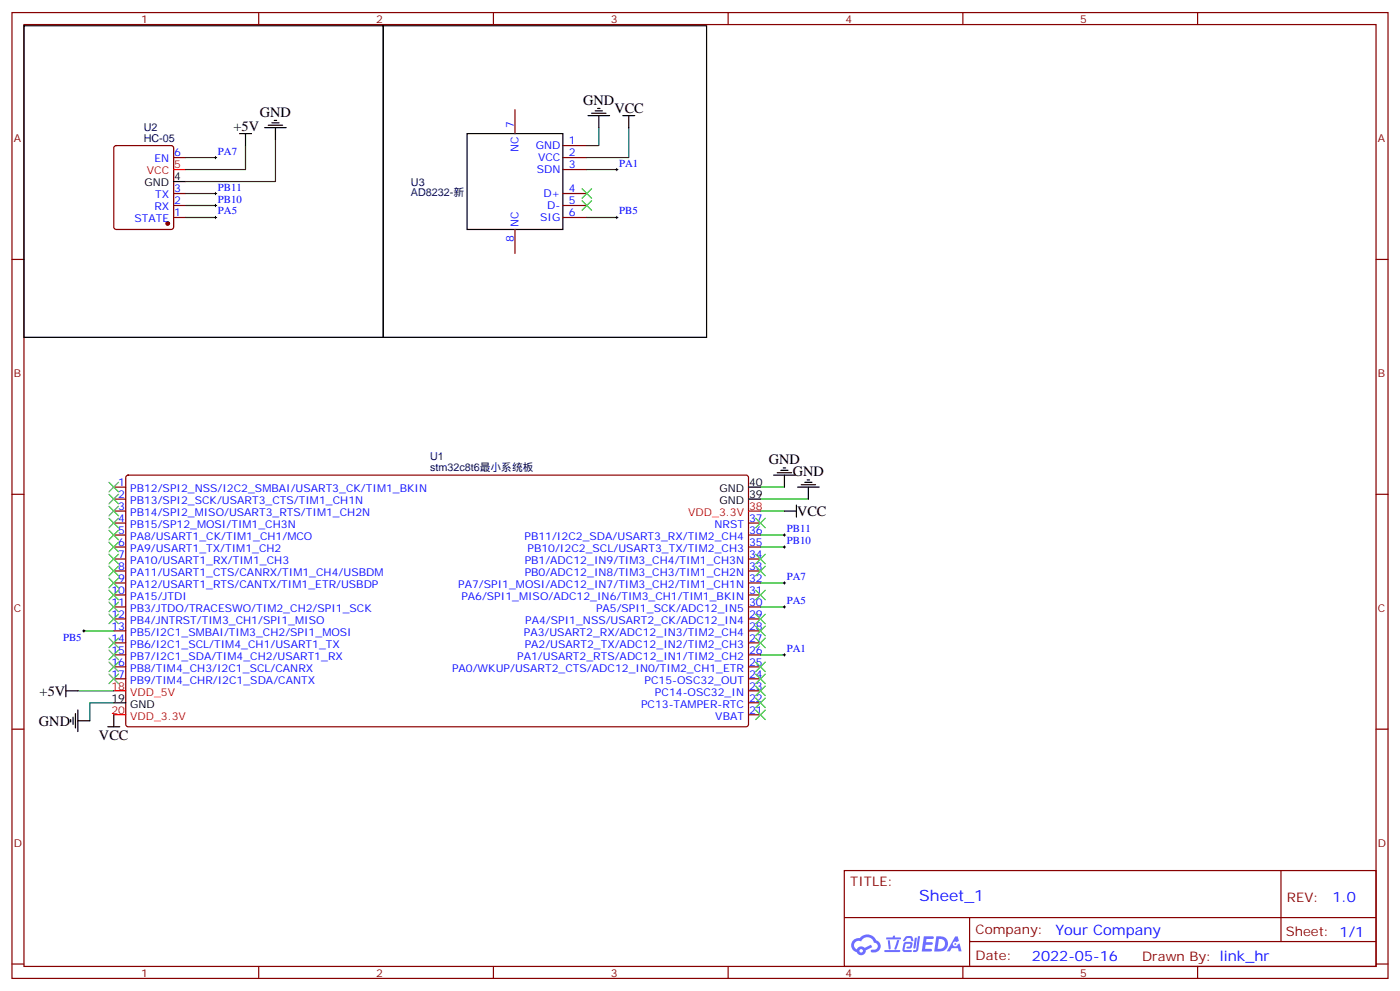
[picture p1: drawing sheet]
<svg xmlns="http://www.w3.org/2000/svg" width="412mm" height="292mm" viewBox="0 0 412 292" stroke-linecap="round" stroke-linejoin="round" font-family="sans-serif">
<g fill="none" stroke="#870000" stroke-width=".35">
<path d="M3.5 3.7h405.4v284.3h-405.4zM7.1 7.2h398.2v277.3h-398.2zM76.2 3.7v3.5M145.3 3.7v3.5M214.5 3.7v3.5M283.6 3.7v3.5M352.8 3.7v3.5M3.5 76.4h3.6M405.3 76.4h3.6M3.5 145.5h3.6M405.3 145.5h3.6M3.5 214.7h3.6"/>
<path d="M405.3 214.7h3.6M248.7 256.3h156.6v28.2h-156.6zM377.3 256.3v20.9M248.7 270.1h156.5M285.6 277.2h119.6M285.6 270.1v14.2M3.5 283.8h3.6M76.2 284.5v3.5M145.3 284.5v3.5M214.5 284.5v3.5M283.6 284.5v3.5M352.8 284.5v3.5"/>
<path d="M405.3 283.8h3.6"/>
</g>
<g fill="#5487ff">
<path d="M272.1 275.6h2.6l.3 .2-.1 .6h-2l-.1 1h1.6l.4 .4-.4 .3h-1.7l-.2 1.2 1.8 .1 .3 .3-.2 .4h-2.9z"/>
<path d="M281.4 275.7h.7l.4 1.3-.7 .3a.74 .74 0 0 0-1.1 .3 .74 .74 0 0 0 .5 1.1 .74 .74 0 0 0 .9-.7l.5-.3 .7 2.4h-.9l-.2-1h-1.9l-.5 1h-.9z"/>
<path d="M269.5 276.1h.6l-.4 2.9a.31 .31 0 0 1-.3 .3 .31 .31 0 0 1-.3-.3z"/>
<path d="M270.4 275.6h.6l-.5 4a.89 .89 0 0 1-.7 .7 .89 .89 0 0 1-.9-.3l1-.5z"/>
<path d="M266.8 275.8l.6-.2 1.2 .1 .5 1.3-.6 .1-.4-.9-1 .1a.95 .95 0 0 1-1 .8l-.1-.2z"/>
<path d="M266.4 277.5l1.8-.2a1.04 1.04 0 0 1 .6 1.1 1.04 1.04 0 0 1-.8 .9h-.7a.29 .29 0 0 1-.3-.4 .29 .29 0 0 1 .3-.2h.7l.2-.8h-1.4l-.4 1.7 1.9 .1a.29 .29 0 0 1 .3 .3 .29 .29 0 0 1-.3 .3h-2l-.4-.3 .2-2.1z"/>
<path d="M260.5 279.7h4.4a.3 .3 0 0 1 .3 .3 .3 .3 0 0 1-.3 .3h-4.3z"/>
<path d="M264.3 276.8h.6l-.5 1.6a1.02 1.02 0 0 1-.7 1.2l-.2-.3z"/>
<path d="M261.5 276.8h.6l.3 2.4-.3 .3-.3-.2z"/>
<path d="M261.1 276h1.9l.2-.5h.5l-.1 .5h1.5a.29 .29 0 0 1 .3 .3 .29 .29 0 0 1-.3 .3h-3.9z"/>
<path d="M275.8 275.6l-.6 4.5h1.4a2.27 2.27 0 0 0 2.7-2.3 2.27 2.27 0 0 0-2.7-2.2zM276.6 276.4a1.5 1.5 0 0 1 1.8 1.6 1.5 1.5 0 0 1-1.9 1.3h-.3z"/>
<path d="M251.4 276.8a2.09 2.09 0 0 0 1 3.5 1.37 1.37 0 0 0 1.5 .9 1.37 1.37 0 0 0 1.1-1.4l2-1-.5-.7-1.8 1a1.4 1.4 0 0 0-2.3 .4 1.32 1.32 0 0 1-.6-1.9 1.32 1.32 0 0 1 1.9-.4 2.02 2.02 0 0 1 2-1.3 2.02 2.02 0 0 1 1.8 1.6 1.09 1.09 0 0 1 1.1 1.4 1.09 1.09 0 0 1-1.6 .7 .41 .41 0 0 0-.5 .3 .41 .41 0 0 0 .4 .5 1.89 1.89 0 0 0 2.4-1.2 1.89 1.89 0 0 0-1.2-2.4 2.98 2.98 0 0 0-5-.6l-1 .1zM253.2 279.9a.52 .52 0 0 1 1 0 .52 .52 0 0 1-1 0z"/>
<circle cx="281.4" cy="277.9" r=".28"/>
</g>
<g fill="none" stroke="#870000" stroke-width=".35">
<path d="M151.7 32.3v7M33.7 43.1l.5-.2h16.2l.5 .2 .3 .5v23.3l-.3 .5-.5 .2h-16.2l-.5-.3-.2-.4v-23.3zM51.2 57h3.5M51.2 46.4h3.5M165.8 57h7.1M165.8 46.4h7.1M165.8 42.9h7.1M165.8 49.9h7.1M51.2 64h3.5M51.2 60.5h3.5M151.7 67.6v7M165.8 64h7.1"/>
<path d="M165.8 60.5h7.1M33.5 154h3.5M33.5 157.5h3.5M33.5 143.4h3.5M33.5 146.9h3.5M33.5 150.5h3.5M37.3 140.1l.4-.2h182.4l.4 .7-.1 72.9-.6 .5-182.3-.1-.5-.6v-72.7zM220.5 154h3.5M220.5 157.5h3.5M33.5 178.7h3.5M33.5 175.2h3.5M33.5 171.6h3.5"/>
<path d="M33.5 168.1h3.5M33.5 164.6h3.5M33.5 161h3.5M220.5 178.7h3.5M220.5 175.2h3.5M220.5 171.6h3.5M220.5 168.1h3.5M220.5 164.6h3.5M220.5 161h3.5M33.5 199.8h3.5M33.5 196.3h3.5M33.5 192.8h3.5"/>
<path d="M33.5 189.3h3.5M33.5 185.7h3.5M33.5 182.2h3.5M220.5 199.8h3.5M220.5 196.3h3.5M220.5 192.8h3.5M220.5 189.3h3.5M220.5 185.7h3.5M220.5 182.2h3.5M220.5 210.4h3.5M220.5 206.9h3.5M220.5 203.4h3.5"/>
</g>
<g fill="none" stroke="#000" stroke-width=".35">
<path d="M7.1 7.6h105.8v91.7h-105.8zM112.9 7.6h95.2v91.7h-95.2zM70.6 39.3h3.5M72.3 39.3v3.6M78 37.6h6.3M79 36.9h4.3M80.1 36.2h2.1M80.8 35.5h.7M81.1 37.6v3.5M137.6 39.3h28.2v28.3h-28.2zM173.2 34h6.4M174.3 33.3h4.2"/>
<path d="M175.3 32.6h2.1M176 31.9h.7M176.4 34v3.6M183.4 34h3.6M185.2 34v3.6M51.2 53.4h3.5M227.9 139.9h6.3M229 139.2h4.2M230 138.5h2.1M230.7 137.8h.7M231.1 139.9v3.5M220.5 143.4h3.5"/>
<path d="M220.5 146.9h3.5M231.1 150.5h3.5M234.6 148.7v3.5M234.9 143.4h6.4M236 142.7h4.2M237.1 142h2.1M237.8 141.3h.7M238.1 143.4v3.5M19.4 203.4h3.5M19.4 201.6v3.5M20.8 211.8v.7M21.5 211.1v2.2"/>
<path d="M22.2 210.1v4.2M22.9 212.2h3.6M22.9 209v6.4M31.7 214h3.6M33.5 206.9h3.5M33.5 210.4v3.6"/>
</g>
<path d="M51.2 49.9h3.5M220.5 150.5h3.5M33.5 210.4h3.5M33.5 203.4h3.5" fill="none" stroke="#f00" stroke-width=".35"/>
<circle cx="49.4" cy="65.8" r=".53" fill="#870000" stroke="#870000" stroke-width=".35"/>
<g fill="none" stroke="#008700" stroke-width=".35">
<path d="M176.4 37.6v5.3h-3.5M185.2 37.6v8.8h-12.3M54.7 46.4h8.8M54.7 57h8.8M72.3 42.9v7h-17.6M81.1 41.1v12.3h-26.4M172.9 49.9h8.8M54.7 60.5h8.8M54.7 64h8.8M172.9 64h8.8M224 143.4h7.1M224 146.9h14.1"/>
<path d="M224 150.5h7.1M224 157.5h7.1M224 161h7.1M224 178.7h7.1M224 171.6h7.1M24.7 185.7h8.8M224 192.8h7.1M22.9 203.4h10.6M33.5 206.9h-7v5.3"/>
</g>
<g fill="none" stroke="#3c3" stroke-width=".35">
<path d="M171.4 55.6l2.9 2.8M171.4 59.1l2.9 2.8M174.3 55.6l-2.9 2.8M174.3 59.1l-2.9 2.8M32.1 142l2.8 2.8M32.1 145.5l2.8 2.8M32.1 149l2.8 2.9M32.1 152.6l2.8 2.8M32.1 156.1l2.8 2.8M32.1 159.6l2.8 2.9M34.9 142l-2.8 2.8M34.9 145.5l-2.8 2.8"/>
<path d="M34.9 149l-2.8 2.9M34.9 152.6l-2.8 2.8M34.9 156.1l-2.8 2.8M34.9 159.6l-2.8 2.9M222.6 152.6l2.8 2.8M225.4 152.6l-2.8 2.8M32.1 163.2l2.8 2.8M32.1 173.7l2.8 2.9M32.1 166.7l2.8 2.8M32.1 170.2l2.8 2.8M32.1 177.3l2.8 2.8M34.9 163.2l-2.8 2.8"/>
<path d="M34.9 173.7l-2.8 2.9M34.9 166.7l-2.8 2.8M34.9 170.2l-2.8 2.8M34.9 177.3l-2.8 2.8M222.6 163.2l2.8 2.8M222.6 166.7l2.8 2.8M222.6 173.7l2.8 2.9M225.4 163.2l-2.8 2.8M225.4 166.7l-2.8 2.8M225.4 173.7l-2.8 2.9M32.1 180.8l2.8 2.8M32.1 187.9l2.8 2.8"/>
<path d="M32.1 191.4l2.8 2.8M32.1 194.9l2.8 2.8M32.1 198.4l2.8 2.9M34.9 194.9l-2.8 2.8M34.9 180.8l-2.8 2.8M34.9 187.9l-2.8 2.8M34.9 191.4l-2.8 2.8M34.9 198.4l-2.8 2.9M222.6 180.8l2.8 2.8M222.6 184.3l2.8 2.8M222.6 187.9l2.8 2.8M222.6 194.9l2.8 2.8"/>
<path d="M222.6 198.4l2.8 2.9M225.4 180.8l-2.8 2.8M225.4 184.3l-2.8 2.8M225.4 187.9l-2.8 2.8M225.4 194.9l-2.8 2.8M225.4 198.4l-2.8 2.9M222.6 202l2.8 2.8M222.6 205.5l2.8 2.8M222.6 209l2.8 2.8M225.4 202l-2.8 2.8M225.4 205.5l-2.8 2.8M225.4 209l-2.8 2.8"/>
</g>
<g fill="none" stroke="#000" stroke-width=".29">
<path d="M63.1 57h.8M63.1 46.4h.8M63.5 46v.7M63.5 56.6v.7M181.3 49.9h.7M181.7 49.6v.7M63.1 64h.8M63.1 60.5h.8M63.5 60.1v.8M63.5 63.7v.7M181.3 64h.7M181.7 63.7v.7"/>
<path d="M230.7 157.5h.7M231.1 157.2v.7M230.7 161h.7M230.7 171.6h.7M230.7 178.7h.7M231.1 160.7v.7M231.1 171.3v.7M231.1 178.3v.7M24.3 185.7h.7M24.7 185.4v.7M230.7 192.8h.7M231.1 192.4v.7"/>
</g>
<text font-size="4.6" fill="#00f" x="270.8" y="265.3">Sheet_1</text>
<g font-size="4.2">
<text x="76.6" y="34.4">GND</text>
<text x="171.8" y="30.8">GND</text>
<text x="181" y="33.3">VCC</text>
<text x="68.8" y="38.6">+5V</text>
<text x="226.5" y="136.7">GND</text>
<text x="233.5" y="140.2">GND</text>
<text x="234.8" y="151.9">VCC</text>
<text x="11.7" y="204.8">+5V</text>
<text x="11.5" y="213.6">GND</text>
<text x="29.2" y="217.9">VCC</text>
</g>
<g font-size="4.2" fill="#00f">
<text x="392.5" y="265.6">1.0</text>
<text x="310.9" y="275.1">Your Company</text>
<text x="304" y="282.9">2022-05-16</text>
</g>
<g font-size="3.9" fill="#800">
<text x="250.5" y="260.9">TITLE:</text>
<text x="379.1" y="265.6">REV:</text>
<text x="287.4" y="275.1">Company:</text>
<text x="378.7" y="275.7">Sheet: 1/1</text>
<text x="287.4" y="282.8">Date:</text>
<text x="336.4" y="282.8">Drawn By: link_hr</text>
</g>
<g font-size="3.2" fill="#800">
<text x="41.6" y="6.7">1</text>
<text x="110.8" y="6.7">2</text>
<text x="179.9" y="6.7">3</text>
<text x="249.1" y="6.7">4</text>
<text x="318.2" y="6.7">5</text>
<text x="4.1" y="41.8">A</text>
<text x="405.9" y="41.8">A</text>
<text x="4.1" y="110.9">B</text>
<text x="405.9" y="110.9">B</text>
<text x="4.1" y="180.1">C</text>
<text x="405.9" y="180.1">C</text>
<text x="4.1" y="249.2">D</text>
<text x="405.9" y="249.2">D</text>
<text x="41.6" y="287.5">1</text>
<text x="110.8" y="287.5">2</text>
<text x="179.9" y="287.5">3</text>
<text x="249.1" y="287.5">4</text>
<text x="318.2" y="287.5">5</text>
</g>
<g font-size="3.2" fill="#000080">
<text x="42.3" y="41.8">HC-05</text>
<text x="42.3" y="38.6">U2</text>
<text x="121.1" y="57.8">AD8232-新</text>
<text x="121.1" y="54.6">U3</text>
<text x="126.7" y="135.5">U1</text>
<text x="126.7" y="138.6">stm32c8t6最小系统板</text>
</g>
<g font-size="3.2" fill="#00f">
<text x="151.3" y="37.6" transform="rotate(-90 151.3 37.6)">7</text>
<text x="45.5" y="47.8">EN</text>
<text x="51.3" y="46">6</text>
<text x="64.2" y="45.5">PA7</text>
<text x="152.8" y="44.6" transform="rotate(-90 152.8 44.6)">NC</text>
<text x="157.8" y="43.9">GND</text>
<text x="158.5" y="47.4">VCC</text>
<text x="167.6" y="42.5">1</text>
<text x="167.6" y="46">2</text>
<text x="158.1" y="51">SDN</text>
<text x="167.6" y="49.6">3</text>
<text x="182.4" y="49">PA1</text>
<text x="45.7" y="58.4">TX</text>
<text x="51.3" y="56.6">3</text>
<text x="64.2" y="59.6">PB10</text>
<text x="64.2" y="56.1">PB11</text>
<text x="160.1" y="58">D+</text>
<text x="167.6" y="56.6">4</text>
<text x="39.6" y="65.4">STATE</text>
<text x="45.5" y="61.9">RX</text>
<text x="51.3" y="63.7">1</text>
<text x="51.3" y="60.1">2</text>
<text x="64.2" y="63.1">PA5</text>
<text x="159.1" y="65.1">SIG</text>
<text x="161.2" y="61.6">D-</text>
<text x="167.6" y="60.1">5</text>
<text x="167.6" y="63.7">6</text>
<text x="182.4" y="63.1">PB5</text>
<text x="151.3" y="71.3" transform="rotate(-90 151.3 71.3)">8</text>
<text x="152.8" y="66.9" transform="rotate(-90 152.8 66.9)">NC</text>
<text x="34.8" y="143.1">1</text>
<text x="34.8" y="146.6">2</text>
<text x="38.3" y="144.8">PB12/SPI2_NSS/I2C2_SMBAI/USART3_CK/TIM1_BKIN</text>
<text x="38.3" y="148.3">PB13/SPI2_SCK/USART3_CTS/TIM1_CH1N</text>
<text x="34.8" y="150.1">3</text>
<text x="34.8" y="153.6">4</text>
<text x="38.3" y="151.9">PB14/SPI2_MISO/USART3_RTS/TIM1_CH2N</text>
<text x="38.3" y="155.4">PB15/SP12_MOSI/TIM1_CH3N</text>
<text x="210.5" y="155.4">NRST</text>
<text x="220.7" y="153.6">37</text>
<text x="34.8" y="157.2">5</text>
<text x="34.8" y="160.7">6</text>
<text x="38.3" y="158.9">PA8/USART1_CK/TIM1_CH1/MCO</text>
<text x="154.5" y="158.9">PB11/I2C2_SDA/USART3_RX/TIM2_CH4</text>
<text x="220.7" y="160.7">35</text>
<text x="220.7" y="157.2">36</text>
<text x="231.8" y="156.6">PB11</text>
<text x="231.8" y="160.2">PB10</text>
<text x="34.8" y="164.2">7</text>
<text x="34.8" y="167.7">8</text>
<text x="38.3" y="162.5">PA9/USART1_TX/TIM1_CH2</text>
<text x="38.3" y="166">PA10/USART1_RX/TIM1_CH3</text>
<text x="154.6" y="166">PB1/ADC12_IN9/TIM3_CH4/TIM1_CH3N</text>
<text x="155.4" y="162.5">PB10/I2C2_SCL/USART3_TX/TIM2_CH3</text>
<text x="220.7" y="167.7">33</text>
<text x="220.7" y="164.2">34</text>
<text x="34.8" y="171.3">9</text>
<text x="38.3" y="169.5">PA11/USART1_CTS/CANRX/TIM1_CH4/USBDM</text>
<text x="38.3" y="173">PA12/USART1_RTS/CANTX/TIM1_ETR/USBDP</text>
<text x="135" y="173">PA7/SPI1_MOSI/ADC12_IN7/TIM3_CH2/TIM1_CH1N</text>
<text x="154.6" y="169.5">PB0/ADC12_IN8/TIM3_CH3/TIM1_CH2N</text>
<text x="220.7" y="171.3">32</text>
<text x="231.8" y="170.7">PA7</text>
<text x="32.8" y="174.8">10</text>
<text x="32.8" y="178.3">11</text>
<text x="38.3" y="176.6">PA15/JTDI</text>
<text x="135.9" y="176.6">PA6/SPI1_MISO/ADC12_IN6/TIM3_CH1/TIM1_BKIN</text>
<text x="220.7" y="178.3">30</text>
<text x="220.7" y="174.8">31</text>
<text x="231.8" y="177.8">PA5</text>
<text x="32.8" y="181.9">12</text>
<text x="32.8" y="185.4">13</text>
<text x="38.3" y="180.1">PB3/JTDO/TRACESWO/TIM2_CH2/SPI1_SCK</text>
<text x="38.3" y="183.6">PB4/JNTRST/TIM3_CH1/SPI1_MISO</text>
<text x="154.7" y="183.6">PA4/SPI1_NSS/USART2_CK/ADC12_IN4</text>
<text x="175.6" y="180.1">PA5/SPI1_SCK/ADC12_IN5</text>
<text x="220.7" y="185.4">28</text>
<text x="220.7" y="181.9">29</text>
<text x="18.6" y="188.8">PB5</text>
<text x="32.8" y="188.9">14</text>
<text x="38.3" y="187.1">PB5/I2C1_SMBAI/TIM3_CH2/SPI1_MOSI</text>
<text x="38.3" y="190.7">PB6/I2C1_SCL/TIM4_CH1/USART1_TX</text>
<text x="154.3" y="187.1">PA3/USART2_RX/ADC12_IN3/TIM2_CH4</text>
<text x="154.6" y="190.7">PA2/USART2_TX/ADC12_IN2/TIM2_CH3</text>
<text x="220.7" y="188.9">27</text>
<text x="231.8" y="191.9">PA1</text>
<text x="32.8" y="192.4">15</text>
<text x="32.8" y="196">16</text>
<text x="38.3" y="194.2">PB7/I2C1_SDA/TIM4_CH2/USART1_RX</text>
<text x="38.3" y="197.7">PB8/TIM4_CH3/I2C1_SCL/CANRX</text>
<text x="133.2" y="197.7">PA0/WKUP/USART2_CTS/ADC12_IN0/TIM2_CH1_ETR</text>
<text x="152.4" y="194.2">PA1/USART2_RTS/ADC12_IN1/TIM2_CH2</text>
<text x="220.7" y="196">25</text>
<text x="220.7" y="192.4">26</text>
<text x="32.8" y="199.5">17</text>
<text x="38.3" y="201.3">PB9/TIM4_CHR/I2C1_SDA/CANTX</text>
<text x="189.9" y="201.3">PC15-OSC32_OUT</text>
<text x="220.7" y="203">23</text>
<text x="220.7" y="199.5">24</text>
<text x="188.8" y="208.3">PC13-TAMPER-RTC</text>
<text x="192.9" y="204.8">PC14-OSC32_IN</text>
<text x="220.7" y="206.6">22</text>
<text x="210.7" y="211.8">VBAT</text>
<text x="220.7" y="210.1">21</text>
</g>
<g font-size="3.2" fill="#f00">
<text x="43.2" y="51.3">VCC</text>
<text x="51.3" y="49.6">5</text>
<text x="202.8" y="151.9">VDD_3.3V</text>
<text x="220.7" y="150.1">38</text>
<text x="32.8" y="203">18</text>
<text x="38.3" y="204.8">VDD_5V</text>
<text x="32.8" y="210.1">20</text>
<text x="38.3" y="211.8">VDD_3.3V</text>
</g>
<g font-size="3.2">
<text x="51.3" y="53.1">4</text>
<text x="42.6" y="54.9">GND</text>
<text x="220.7" y="143.1">40</text>
<text x="211.9" y="144.8">GND</text>
<text x="211.9" y="148.3">GND</text>
<text x="220.7" y="146.6">39</text>
<text x="32.8" y="206.6">19</text>
<text x="38.3" y="208.3">GND</text>
</g>
</svg>
